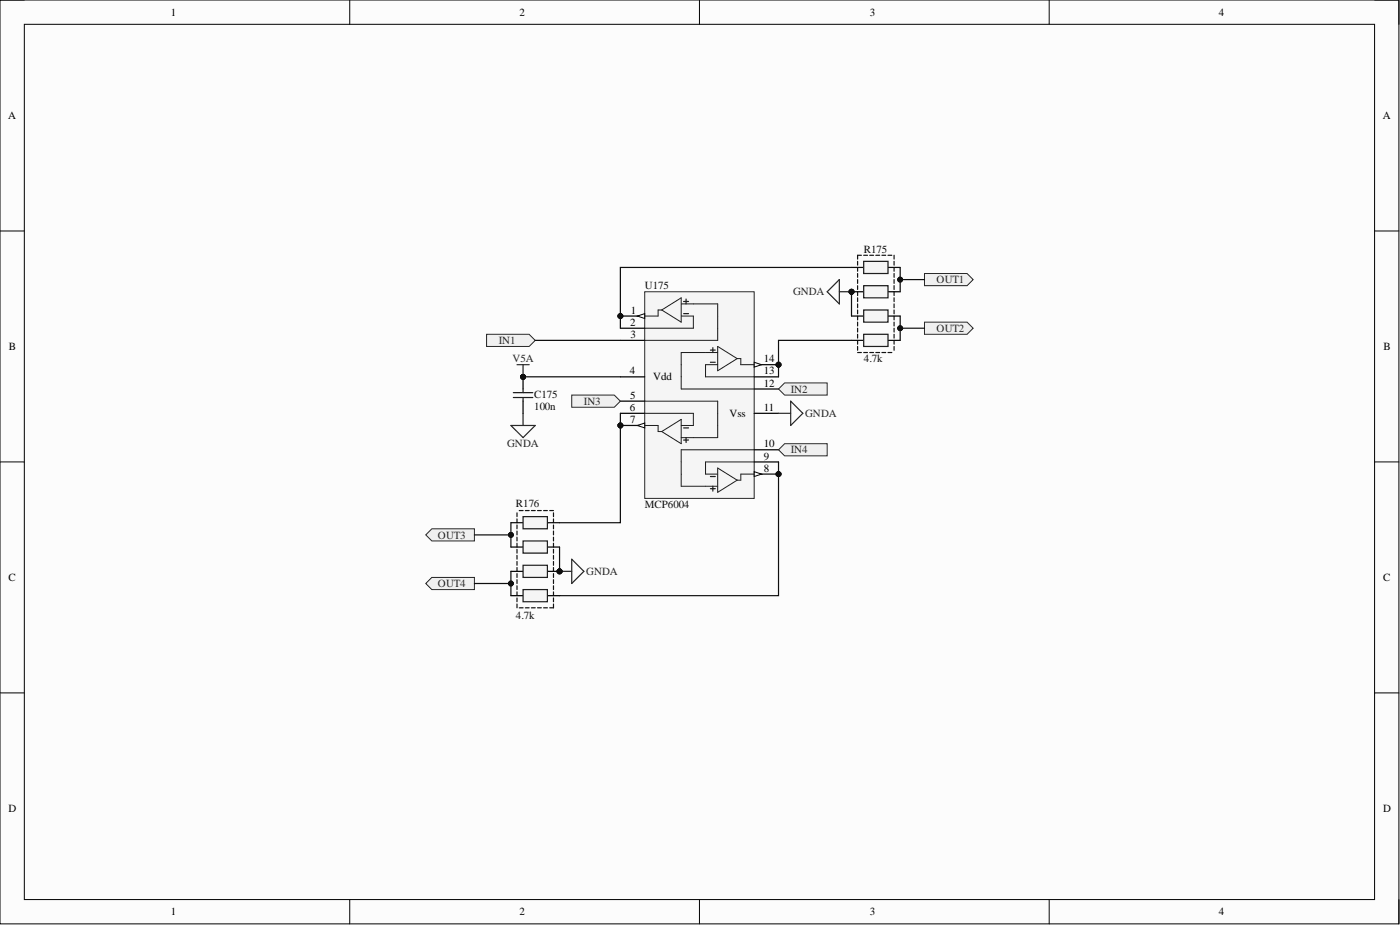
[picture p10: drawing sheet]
<svg xmlns="http://www.w3.org/2000/svg" width="292mm" height="193mm" viewBox="0 0 292 193" stroke-linecap="round" stroke-linejoin="round" font-family="sans-serif">
<path d="M0 0h291.9v192.7h-291.9z" fill-rule="evenodd" fill="#fcfcfc"/>
<path d="M0 0h291.9v192.7h-291.9z" fill="none" stroke="#000" stroke-width=".21"/>
<path d="M5.1 5.1h281.7v182.6h-281.7z" fill-rule="evenodd" fill="#fcfcfc"/>
<g fill="none" stroke="#000" stroke-width=".21">
<path d="M0 0h5.1M5.1 5.1h281.7v182.6h-281.7zM73 0v5.1M145.9 0v5.1M218.9 0v5.1M286.8 0h5.1v5.1M0 48.2h5.1M286.8 48.2h5.1M0 96.4h5.1M286.8 96.4h5.1M0 144.6h5.1M286.8 144.6h5.1"/>
<path d="M73 187.7v5M145.9 187.7v5M218.9 187.7v5M291.9 187.7v5"/>
</g>
<circle cx="129.4" cy="65.9" r=".51" fill="#0e0e0e"/>
<circle cx="129.4" cy="65.9" r=".51" fill="none" stroke="#0e0e0e" stroke-width=".21"/>
<circle cx="162.4" cy="76.1" r=".51" fill="#0e0e0e"/>
<circle cx="162.4" cy="76.1" r=".51" fill="none" stroke="#0e0e0e" stroke-width=".21"/>
<circle cx="129.4" cy="88.8" r=".51" fill="#0e0e0e"/>
<circle cx="129.4" cy="88.8" r=".51" fill="none" stroke="#0e0e0e" stroke-width=".21"/>
<circle cx="162.4" cy="98.9" r=".51" fill="#0e0e0e"/>
<circle cx="162.4" cy="98.9" r=".51" fill="none" stroke="#0e0e0e" stroke-width=".21"/>
<path d="M134.5 60.9h22.9v43.1h-22.9z" fill-rule="evenodd" fill="#f5f5f5"/>
<path d="M134.5 60.9h22.9v43.1h-22.9z" fill="none" stroke="#262626" stroke-width=".21"/>
<path d="M129.4 65.9h5.1" fill="none" stroke="#000" stroke-width=".25"/>
<path d="M133 65.9l1.5-.5v1z" fill="#fbfbfb"/>
<path d="M133 65.9l1.5-.5v1z" fill="none" stroke="#000" stroke-width=".21"/>
<circle cx="129.4" cy="65.9" r=".51" fill="#0e0e0e"/>
<circle cx="129.4" cy="65.9" r=".51" fill="none" stroke="#0e0e0e" stroke-width=".21"/>
<path d="M129.4 68.5h5.1M129.4 71h5.1M129.4 78.6h5.1M157.4 78.6h5M157.4 76.1h5M129.4 83.7h5.1M157.4 81.2h5" fill="none" stroke="#000" stroke-width=".25"/>
<path d="M134.5 65.9h2.8M134.5 68.5h10.2" fill="none" stroke="#1c1c1c" stroke-width=".21"/>
<path d="M157.4 75.6l1.5 .5-1.5 .5z" fill="#fbfbfb"/>
<path d="M157.4 75.6l1.5 .5-1.5 .5z" fill="none" stroke="#000" stroke-width=".21"/>
<circle cx="162.4" cy="76.1" r=".51" fill="#0e0e0e"/>
<circle cx="162.4" cy="76.1" r=".51" fill="none" stroke="#0e0e0e" stroke-width=".21"/>
<path d="M129.4 86.2h5.1M129.4 88.8h5.1M157.4 96.4h5M157.4 93.8h5M157.4 86.2h5" fill="none" stroke="#000" stroke-width=".25"/>
<path d="M133 88.8l1.5-.5v1z" fill="#fbfbfb"/>
<path d="M133 88.8l1.5-.5v1z" fill="none" stroke="#000" stroke-width=".21"/>
<circle cx="129.4" cy="88.8" r=".51" fill="#0e0e0e"/>
<circle cx="129.4" cy="88.8" r=".51" fill="none" stroke="#0e0e0e" stroke-width=".21"/>
<path d="M157.4 98.9h5" fill="none" stroke="#000" stroke-width=".25"/>
<path d="M157.4 98.4l1.5 .5-1.5 .5z" fill="#fbfbfb"/>
<path d="M157.4 98.4l1.5 .5-1.5 .5z" fill="none" stroke="#000" stroke-width=".21"/>
<circle cx="162.4" cy="98.9" r=".51" fill="#0e0e0e"/>
<circle cx="162.4" cy="98.9" r=".51" fill="none" stroke="#0e0e0e" stroke-width=".21"/>
<g fill="none" stroke="#1c1c1c" stroke-width=".21">
<path d="M138.1 64.7l4-2.6v5.1zM138.1 64.7h-.8v1.2M142.1 63.4h7.6v7.6h-15.2M142.1 65.9h2.6v2.6M149.7 72.3l4.1 2.5-4.1 2.5zM149.7 73.5h-7.6v7.7h15.3M149.7 76.1h-2.5v2.5h10.2M153.8 74.8h.8v1.3h2.8M134.5 83.7h15.2v7.6h-7.6M134.5 88.8h2.8v1.2h.8M134.5 86.2h10.2v2.6h-2.6M138.1 90l4-2.5v5.1z"/>
<path d="M149.7 97.6l4.1 2.6-4.1 2.5zM157.4 93.8h-15.3v7.6h7.6M157.4 96.4h-10.2v2.5h2.5M157.4 98.9h-2.8v1.3h-.8"/>
</g>
<path d="M142.6 62.9h1.1M142.6 65.4h1.1M143.1 62.4v1M148.2 73h1M148.2 75.6h1M148.7 72.5v1M142.6 91.8h1.1M142.6 89.3h1.1M143.1 91.3v1M148.2 99.4h1M148.2 101.9h1M148.7 101.4v1.1" fill="none" stroke="#1c1c1c" stroke-width=".25"/>
<path d="M107.9 76.1h2.5M109.1 76.1v2.5M162.4 86.2h2.6M165 83.7l2.5 2.5-2.5 2.6z" fill="none" stroke="#262626" stroke-width=".25"/>
<circle cx="109.1" cy="78.6" r=".51" fill="#0e0e0e"/>
<circle cx="109.1" cy="78.6" r=".51" fill="none" stroke="#0e0e0e" stroke-width=".21"/>
<circle cx="116.7" cy="119.2" r=".51" fill="#0e0e0e"/>
<circle cx="116.7" cy="119.2" r=".51" fill="none" stroke="#0e0e0e" stroke-width=".21"/>
<g fill="none" stroke="#151515" stroke-width=".25">
<path d="M107.9 107v.8M107.9 108.3v.7M107.9 109.5v.8M107.9 110.8v.8M107.9 112.1v.8M107.9 113.3v.8M107.9 114.6v.8M107.9 115.9v.8M107.9 117.1v.8M107.9 118.4v.8M107.9 119.7v.8M115.5 107v.8"/>
<path d="M115.5 108.3v.7M115.5 109.5v.8M115.5 110.8v.8M115.5 112.1v.8M115.5 113.3v.8M115.5 114.6v.8M115.5 115.9v.8M115.5 117.1v.8M115.5 118.4v.8M115.5 119.7v.8M107.9 120.9v.8M107.9 122.2v.8"/>
<path d="M107.9 123.5v.8M107.9 124.7v.8M107.9 126v.8M115.5 120.9v.8M115.5 122.2v.8M115.5 123.5v.8M115.5 124.7v.8M115.5 126v.8"/>
</g>
<path d="M106.6 124.3h2.5M114.2 124.3h2.5" fill="none" stroke="#000" stroke-width=".25"/>
<path d="M109.1 123h5.1v2.5h-5.1z" fill-rule="evenodd" fill="#f5f5f5"/>
<path d="M109.1 123h5.1v2.5h-5.1z" fill="none" stroke="#1c1c1c" stroke-width=".25"/>
<path d="M114.2 119.2h2.5" fill="none" stroke="#000" stroke-width=".25"/>
<circle cx="116.7" cy="119.2" r=".51" fill="#0e0e0e"/>
<circle cx="116.7" cy="119.2" r=".51" fill="none" stroke="#0e0e0e" stroke-width=".21"/>
<path d="M106.6 119.2h2.5" fill="none" stroke="#000" stroke-width=".25"/>
<path d="M109.1 117.9h5.1v2.6h-5.1z" fill-rule="evenodd" fill="#f5f5f5"/>
<path d="M109.1 117.9h5.1v2.6h-5.1z" fill="none" stroke="#1c1c1c" stroke-width=".25"/>
<path d="M106.6 114.1h2.5M114.2 114.1h2.5" fill="none" stroke="#000" stroke-width=".25"/>
<path d="M109.1 112.9h5.1v2.5h-5.1z" fill-rule="evenodd" fill="#f5f5f5"/>
<path d="M109.1 112.9h5.1v2.5h-5.1z" fill="none" stroke="#1c1c1c" stroke-width=".25"/>
<path d="M106.6 109h2.5M114.2 109h2.5" fill="none" stroke="#000" stroke-width=".25"/>
<path d="M109.1 107.8h5.1v2.5h-5.1z" fill-rule="evenodd" fill="#f5f5f5"/>
<path d="M109.1 107.8h5.1v2.5h-5.1z" fill="none" stroke="#1c1c1c" stroke-width=".25"/>
<path d="M108.3 106.5h.8M109.6 106.5h.8M110.9 106.5h.8M112.1 106.5h.8M113.4 106.5h.8M114.7 106.5h.8M108.3 126.8h.8M109.6 126.8h.8M110.9 126.8h.8M112.1 126.8h.8M113.4 126.8h.8M114.7 126.8h.8" fill="none" stroke="#151515" stroke-width=".25"/>
<circle cx="177.7" cy="60.9" r=".51" fill="#0e0e0e"/>
<circle cx="177.7" cy="60.9" r=".51" fill="none" stroke="#0e0e0e" stroke-width=".21"/>
<g fill="none" stroke="#151515" stroke-width=".25">
<path d="M178.9 53.3v.7M178.9 54.5v.8M178.9 55.8v.8M178.9 57.1v.8M178.9 58.3v.8M178.9 59.6v.8M186.5 53.3v.7M186.5 54.5v.8M186.5 55.8v.8M186.5 57.1v.8M186.5 58.3v.8M186.5 59.6v.8"/>
<path d="M178.9 60.9v.8M178.9 62.1v.8M178.9 63.4v.8M178.9 64.7v.8M178.9 65.9v.8M178.9 67.2v.8M178.9 68.5v.8M178.9 69.7v.8M178.9 71v.8M178.9 72.3v.8M186.5 60.9v.8M186.5 62.1v.8"/>
<path d="M186.5 63.4v.8M186.5 64.7v.8M186.5 65.9v.8M186.5 67.2v.8M186.5 68.5v.8M186.5 69.7v.8M186.5 71v.8M186.5 72.3v.8"/>
</g>
<path d="M177.7 55.8h2.5M185.3 55.8h2.5" fill="none" stroke="#000" stroke-width=".25"/>
<path d="M180.2 54.5h5.1v2.6h-5.1z" fill-rule="evenodd" fill="#f5f5f5"/>
<path d="M180.2 54.5h5.1v2.6h-5.1z" fill="none" stroke="#1c1c1c" stroke-width=".25"/>
<path d="M177.7 60.9h2.5" fill="none" stroke="#000" stroke-width=".25"/>
<circle cx="177.7" cy="60.9" r=".51" fill="#0e0e0e"/>
<circle cx="177.7" cy="60.9" r=".51" fill="none" stroke="#0e0e0e" stroke-width=".21"/>
<path d="M185.3 60.9h2.5" fill="none" stroke="#000" stroke-width=".25"/>
<path d="M180.2 59.6h5.1v2.5h-5.1z" fill-rule="evenodd" fill="#f5f5f5"/>
<path d="M180.2 59.6h5.1v2.5h-5.1z" fill="none" stroke="#1c1c1c" stroke-width=".25"/>
<path d="M177.7 65.9h2.5M185.3 65.9h2.5" fill="none" stroke="#000" stroke-width=".25"/>
<path d="M180.2 64.7h5.1v2.5h-5.1z" fill-rule="evenodd" fill="#f5f5f5"/>
<path d="M180.2 64.7h5.1v2.5h-5.1z" fill="none" stroke="#1c1c1c" stroke-width=".25"/>
<path d="M177.7 71h2.5M185.3 71h2.5" fill="none" stroke="#000" stroke-width=".25"/>
<path d="M180.2 69.7h5.1v2.6h-5.1z" fill-rule="evenodd" fill="#f5f5f5"/>
<path d="M180.2 69.7h5.1v2.6h-5.1z" fill="none" stroke="#1c1c1c" stroke-width=".25"/>
<path d="M178.9 53.3h.8M180.2 53.3h.8M181.5 53.3h.8M182.7 53.3h.8M184 53.3h.8M185.3 53.3h.8M178.9 73.5h.8M180.2 73.5h.8M181.5 73.5h.8M182.7 73.5h.8M184 73.5h.8M185.3 73.5h.8" fill="none" stroke="#151515" stroke-width=".25"/>
<path d="M116.7 119.2h2.6M119.3 116.7l2.5 2.5-2.5 2.5z" fill="none" stroke="#262626" stroke-width=".25"/>
<circle cx="116.7" cy="119.2" r=".51" fill="#0e0e0e"/>
<circle cx="116.7" cy="119.2" r=".51" fill="none" stroke="#0e0e0e" stroke-width=".21"/>
<path d="M172.6 60.9l2.5-2.6v5.1zM175.1 60.9h2.6" fill="none" stroke="#262626" stroke-width=".25"/>
<circle cx="177.7" cy="60.9" r=".51" fill="#0e0e0e"/>
<circle cx="177.7" cy="60.9" r=".51" fill="none" stroke="#0e0e0e" stroke-width=".21"/>
<path d="M106.6 88.8h5.1l-2.6 2.5zM109.1 86.2v2.6" fill="none" stroke="#262626" stroke-width=".25"/>
<path d="M101.5 69.7h8.9l1.3 1.3-1.3 1.3h-8.9z" fill-rule="evenodd" fill="#f0f0f0"/>
<path d="M101.5 69.7h8.9l1.3 1.3-1.3 1.3h-8.9z" fill="none" stroke="#262626" stroke-width=".21"/>
<path d="M192.9 57.1h8.9l1.2 1.2-1.2 1.3h-8.9z" fill-rule="evenodd" fill="#f0f0f0"/>
<path d="M192.9 57.1h8.9l1.2 1.2-1.2 1.3h-8.9z" fill="none" stroke="#262626" stroke-width=".21"/>
<path d="M192.9 67.2h8.9l1.2 1.3-1.2 1.2h-8.9z" fill-rule="evenodd" fill="#f0f0f0"/>
<path d="M192.9 67.2h8.9l1.2 1.3-1.2 1.2h-8.9z" fill="none" stroke="#262626" stroke-width=".21"/>
<path d="M162.4 81.2l1.3-1.3h8.9v2.5h-8.9z" fill-rule="evenodd" fill="#f0f0f0"/>
<path d="M162.4 81.2l1.3-1.3h8.9v2.5h-8.9z" fill="none" stroke="#262626" stroke-width=".21"/>
<path d="M119.3 82.4h8.9l1.2 1.3-1.2 1.3h-8.9z" fill-rule="evenodd" fill="#f0f0f0"/>
<path d="M119.3 82.4h8.9l1.2 1.3-1.2 1.3h-8.9z" fill="none" stroke="#262626" stroke-width=".21"/>
<path d="M162.4 93.8l1.3-1.2h8.9v2.5h-8.9z" fill-rule="evenodd" fill="#f0f0f0"/>
<path d="M162.4 93.8l1.3-1.2h8.9v2.5h-8.9z" fill="none" stroke="#262626" stroke-width=".21"/>
<path d="M88.8 111.6l1.3-1.3h8.9v2.6h-8.9z" fill-rule="evenodd" fill="#f0f0f0"/>
<path d="M88.8 111.6l1.3-1.3h8.9v2.6h-8.9z" fill="none" stroke="#262626" stroke-width=".21"/>
<path d="M88.8 121.7l1.3-1.2h8.9v2.5h-8.9z" fill-rule="evenodd" fill="#f0f0f0"/>
<path d="M88.8 121.7l1.3-1.2h8.9v2.5h-8.9z" fill="none" stroke="#262626" stroke-width=".21"/>
<path d="M99 121.7h7.6" fill="none" stroke="#0e0e0e" stroke-width=".25"/>
<circle cx="106.6" cy="121.7" r=".51" fill="#0e0e0e"/>
<circle cx="106.6" cy="121.7" r=".51" fill="none" stroke="#0e0e0e" stroke-width=".21"/>
<path d="M99 111.6h7.6" fill="none" stroke="#0e0e0e" stroke-width=".25"/>
<circle cx="106.6" cy="111.6" r=".51" fill="#0e0e0e"/>
<circle cx="106.6" cy="111.6" r=".51" fill="none" stroke="#0e0e0e" stroke-width=".21"/>
<path d="M111.7 71h17.7M116.7 114.1v5.1" fill="none" stroke="#0e0e0e" stroke-width=".25"/>
<circle cx="116.7" cy="119.2" r=".51" fill="#0e0e0e"/>
<circle cx="116.7" cy="119.2" r=".51" fill="none" stroke="#0e0e0e" stroke-width=".21"/>
<path d="M177.7 55.8h-48.3v12.7" fill="none" stroke="#0e0e0e" stroke-width=".25"/>
<circle cx="129.4" cy="65.9" r=".51" fill="#0e0e0e"/>
<circle cx="129.4" cy="65.9" r=".51" fill="none" stroke="#0e0e0e" stroke-width=".21"/>
<path d="M177.7 60.9v5" fill="none" stroke="#0e0e0e" stroke-width=".25"/>
<circle cx="177.7" cy="60.9" r=".51" fill="#0e0e0e"/>
<circle cx="177.7" cy="60.9" r=".51" fill="none" stroke="#0e0e0e" stroke-width=".21"/>
<path d="M187.8 68.5h5.1" fill="none" stroke="#0e0e0e" stroke-width=".25"/>
<circle cx="187.8" cy="68.5" r=".51" fill="#0e0e0e"/>
<circle cx="187.8" cy="68.5" r=".51" fill="none" stroke="#0e0e0e" stroke-width=".21"/>
<path d="M187.8 58.3h5.1" fill="none" stroke="#0e0e0e" stroke-width=".25"/>
<circle cx="187.8" cy="58.3" r=".51" fill="#0e0e0e"/>
<circle cx="187.8" cy="58.3" r=".51" fill="none" stroke="#0e0e0e" stroke-width=".21"/>
<path d="M177.7 71h-15.3v7.6" fill="none" stroke="#0e0e0e" stroke-width=".25"/>
<circle cx="162.4" cy="76.1" r=".51" fill="#0e0e0e"/>
<circle cx="162.4" cy="76.1" r=".51" fill="none" stroke="#0e0e0e" stroke-width=".21"/>
<path d="M187.8 65.9v5.1" fill="none" stroke="#0e0e0e" stroke-width=".25"/>
<circle cx="187.8" cy="68.5" r=".51" fill="#0e0e0e"/>
<circle cx="187.8" cy="68.5" r=".51" fill="none" stroke="#0e0e0e" stroke-width=".21"/>
<path d="M187.8 55.8v5.1" fill="none" stroke="#0e0e0e" stroke-width=".25"/>
<circle cx="187.8" cy="58.3" r=".51" fill="#0e0e0e"/>
<circle cx="187.8" cy="58.3" r=".51" fill="none" stroke="#0e0e0e" stroke-width=".21"/>
<path d="M109.1 78.6h20.3" fill="none" stroke="#0e0e0e" stroke-width=".25"/>
<circle cx="109.1" cy="78.6" r=".51" fill="#0e0e0e"/>
<circle cx="109.1" cy="78.6" r=".51" fill="none" stroke="#0e0e0e" stroke-width=".21"/>
<path d="M129.4 86.2v22.8h-12.7" fill="none" stroke="#0e0e0e" stroke-width=".25"/>
<circle cx="129.4" cy="88.8" r=".51" fill="#0e0e0e"/>
<circle cx="129.4" cy="88.8" r=".51" fill="none" stroke="#0e0e0e" stroke-width=".21"/>
<path d="M106.6 119.2v5.1" fill="none" stroke="#0e0e0e" stroke-width=".25"/>
<circle cx="106.6" cy="121.7" r=".51" fill="#0e0e0e"/>
<circle cx="106.6" cy="121.7" r=".51" fill="none" stroke="#0e0e0e" stroke-width=".21"/>
<path d="M106.6 109v5.1" fill="none" stroke="#0e0e0e" stroke-width=".25"/>
<circle cx="106.6" cy="111.6" r=".51" fill="#0e0e0e"/>
<circle cx="106.6" cy="111.6" r=".51" fill="none" stroke="#0e0e0e" stroke-width=".21"/>
<path d="M162.4 96.4v27.9h-45.7" fill="none" stroke="#0e0e0e" stroke-width=".25"/>
<circle cx="162.4" cy="98.9" r=".51" fill="#0e0e0e"/>
<circle cx="162.4" cy="98.9" r=".51" fill="none" stroke="#0e0e0e" stroke-width=".21"/>
<circle cx="109.1" cy="78.6" r=".51" fill="#0e0e0e"/>
<circle cx="109.1" cy="78.6" r=".51" fill="none" stroke="#0e0e0e" stroke-width=".21"/>
<path d="M109.1 78.6v2.6M109.1 83.7v2.5" fill="none" stroke="#000" stroke-width=".25"/>
<circle cx="109.1" cy="78.6" r=".51" fill="#0e0e0e"/>
<circle cx="109.1" cy="78.6" r=".51" fill="none" stroke="#0e0e0e" stroke-width=".21"/>
<path d="M107.1 81.9h4.1M107.1 82.9h4.1M109.1 81.2v.7M109.1 82.9v.8" fill="none" stroke="#1c1c1c" stroke-width=".25"/>
<g font-size="2.3">
<text x="35.6" y="3.3">1</text>
<text x="108.4" y="3.3">2</text>
<text x="181.5" y="3.3">3</text>
<text x="254.3" y="3.3">4</text>
<text x="1.7" y="24.9">A</text>
<text x="288.5" y="24.9">A</text>
<text x="131.6" y="65.4">1</text>
<text x="131.5" y="68">2</text>
<text x="131.6" y="70.5">3</text>
<text x="1.9" y="73">B</text>
<text x="159.4" y="75.6">14</text>
<text x="288.7" y="73">B</text>
<text x="131.4" y="78.1">4</text>
<text x="131.5" y="83.2">5</text>
<text x="136.3" y="79.4">Vdd</text>
<text x="159.4" y="80.6">12</text>
<text x="159.4" y="78.1">13</text>
<text x="131.4" y="85.7">6</text>
<text x="131.5" y="88.3">7</text>
<text x="152.2" y="87">Vss</text>
<text x="159.4" y="85.7">11</text>
<text x="159.4" y="95.9">9</text>
<text x="159.4" y="93.3">10</text>
<text x="159.4" y="98.4">8</text>
<text x="1.8" y="121.2">C</text>
<text x="288.6" y="121.2">C</text>
<text x="1.8" y="169.4">D</text>
<text x="288.6" y="169.4">D</text>
<text x="35.6" y="191">1</text>
<text x="108.4" y="191">2</text>
<text x="181.5" y="191">3</text>
<text x="254.3" y="191">4</text>
</g>
<g font-size="2.3" fill="#0e0e0e">
<text x="180.2" y="52.7">R175</text>
<text x="134.5" y="60.4">U175</text>
<text x="180.2" y="75.6">4.7k</text>
<text x="111.4" y="82.9">C175</text>
<text x="111.4" y="85.5">100n</text>
<text x="107.6" y="105.8">R176</text>
<text x="134.5" y="106">MCP6004</text>
<text x="107.6" y="129.1">4.7k</text>
</g>
<g font-size="2.3" fill="#262626">
<text x="195.4" y="59.1">OUT1</text>
<text x="165.5" y="61.6">GNDA</text>
<text x="104.1" y="71.8">IN1</text>
<text x="195.4" y="69.2">OUT2</text>
<text x="106.9" y="75.6">V5A</text>
<text x="165" y="81.9">IN2</text>
<text x="121.8" y="84.4">IN3</text>
<text x="168" y="87">GNDA</text>
<text x="105.8" y="93.3">GNDA</text>
<text x="165" y="94.6">IN4</text>
<text x="91.4" y="112.3">OUT3</text>
<text x="122.3" y="120">GNDA</text>
<text x="91.4" y="122.5">OUT4</text>
</g>
</svg>
